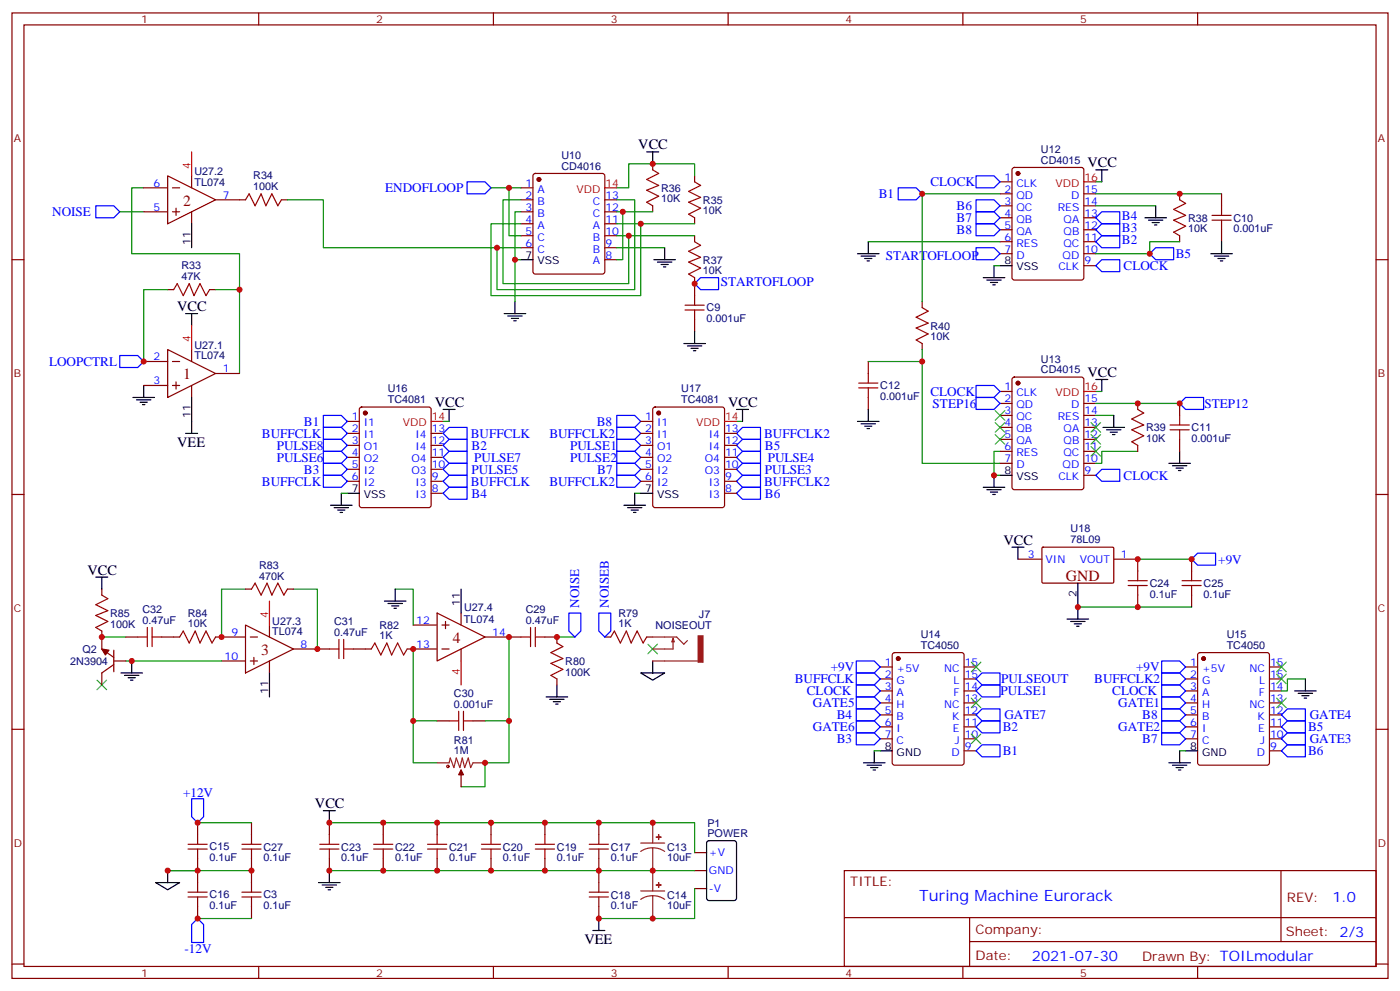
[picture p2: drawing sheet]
<svg xmlns="http://www.w3.org/2000/svg" width="412mm" height="292mm" viewBox="0 0 412 292" stroke-linecap="round" stroke-linejoin="round" font-family="sans-serif">
<g fill="none" stroke="#870000" stroke-width=".35">
<path d="M3.5 3.8h405.4v284.3h-405.4zM7.1 7.3h398.2v277.3h-398.2zM76.2 3.8v3.5M145.3 3.8v3.5M214.5 3.8v3.5M283.6 3.8v3.5M352.8 3.8v3.5M70.6 58.8h1.7M82.9 58.8h1.8M153.5 55.3h3.5M153.5 58.8h3.5M157.2 51.3l.5-.2h19.7l.5 .2 .3 .5v28.2l-.3 .5-.5 .2h-19.7l-.5-.2-.2-.5v-28.2z"/>
<path d="M178.2 58.8h3.5M192.3 48.3v1.7M204.6 51.8v1.8M294.6 53.6h3.5M294.6 57.1h3.5M298.3 49.5l.5-.2h19.8l.6 .4 .1 32.1-.5 .6-20 .1-.6-.5-.1-32zM319.3 57.1h3.5M347.5 57.1v1.7M359.8 57.1v3.5M3.5 76.5h3.6M153.5 62.4h3.5M153.5 65.9h3.5"/>
<path d="M153.5 69.4h3.5M153.5 73h3.5M178.2 76.5h3.5M178.2 62.4h3.5M178.2 65.9h3.5M178.2 69.4h3.5M178.2 73h3.5M192.3 60.6v1.8M204.6 64.1v1.8M204.6 69.4v1.8M294.6 60.6h3.5M294.6 64.1h3.5"/>
<path d="M294.6 67.7h3.5M294.6 71.2h3.5M294.6 74.7h3.5M319.3 60.6h3.5M319.3 64.1h3.5M319.3 67.7h3.5M319.3 71.2h3.5M319.3 74.7h3.5M319.3 78.2h3.5M347.5 69.4v1.8M359.8 67.7v3.5M405.3 76.5h3.6"/>
<path d="M49.4 85.3h1.8M61.7 85.3h1.8M204.6 81.8v5.3M204.6 94.1v3.5M271.6 88.8v1.8M255.8 106.5v3.5M255.8 117.1v3.5M271.6 101.2v1.7M294.6 115.3h3.5M294.6 118.8h3.5M298.3 111.3l.5-.2h19.8l.6 .4 .1 32-.5 .7h-20l-.6-.4-.1-32zM319.3 118.8h3.5"/>
<path d="M335.1 118.8v1.8M347.5 118.8v3.5M102.3 124.1h3.5M102.3 127.6h3.5M102.3 131.2h3.5M102.3 134.7h3.5M102.3 138.2h3.5M106.1 120.1l.4-.2h19.8l.5 .2 .2 .5v28.2l-.2 .5-.5 .2h-19.8l-.5-.2-.2-.5v-28.2zM127 127.6h3.5M127 131.2h3.5M127 134.7h3.5M127 138.2h3.5"/>
<path d="M188.7 124.1h3.6M188.7 127.6h3.6M188.7 131.2h3.6M188.7 134.7h3.6M188.7 138.2h3.6M192.5 120.1l.5-.2h19.7l.5 .2 .2 .5v28.2l-.2 .5-.5 .2h-19.7l-.5-.2-.2-.5v-28.2zM213.4 127.6h3.6M213.4 131.2h3.6M213.4 134.7h3.6M213.4 138.2h3.6M294.6 122.3h3.5M294.6 125.9h3.5"/>
<path d="M294.6 129.4h3.5M294.6 132.9h3.5M294.6 136.5h3.5M319.3 122.3h3.5M319.3 125.9h3.5M319.3 129.4h3.5M319.3 132.9h3.5M319.3 136.5h3.5M319.3 140h3.5M335.1 131.2v1.7M347.5 129.4v3.5M3.5 145.6h3.6"/>
<path d="M102.3 141.7h3.5M127 141.7h3.5M127 145.3h3.5M188.7 141.7h3.6M213.4 141.7h3.6M213.4 145.3h3.6M405.3 145.6h3.6M259.3 196.4h3.5M259.3 200h3.5M263.1 192.4l.4-.2h19.8l.6 .4 .1 32-.5 .7-20 .1-.6-.5-.1-32zM284 196.4h3.5M284 200h3.5"/>
<path d="M349.2 196.4h3.6M349.2 200h3.6M353 192.4l.5-.2h19.7l.7 .4v32l-.4 .7-20 .1-.7-.5v-32zM373.9 196.4h3.6M373.9 200h3.6M3.5 214.8h3.6M259.3 203.5h3.5M259.3 207h3.5M259.3 210.5h3.5M259.3 214.1h3.5M259.3 217.6h3.5M284 203.5h3.5"/>
<path d="M284 207h3.5M284 210.5h3.5M284 214.1h3.5M284 217.6h3.5M349.2 203.5h3.6M349.2 207h3.6M349.2 210.5h3.6M349.2 214.1h3.6M349.2 217.6h3.6M373.9 203.5h3.6M373.9 207h3.6M373.9 210.5h3.6"/>
<path d="M373.9 214.1h3.6M373.9 217.6h3.6M405.3 214.8h3.6M284 221.1h3.5M373.9 221.1h3.6M248.7 256.4h156.6v28.2h-156.6zM377.3 256.4v20.9M248.7 270.2h156.5M285.6 277.3h119.6M285.6 270.2v14.2M3.5 283.9h3.6M76.2 284.6v3.5"/>
<path d="M145.3 284.6v3.5M214.5 284.6v3.5M283.6 284.6v3.5M352.8 284.6v3.5M405.3 283.9h3.6"/>
</g>
<g fill="#870000" stroke="#870000" stroke-width=".35">
<circle cx="158.7" cy="52.8" r=".53"/>
<circle cx="299.9" cy="51.1" r=".53"/>
<circle cx="299.9" cy="112.8" r=".53"/>
<circle cx="264.6" cy="194" r=".53"/>
<circle cx="354.5" cy="194" r=".53"/>
<circle cx="107.6" cy="121.6" r=".53"/>
<circle cx="194" cy="121.6" r=".53"/>
</g>
<g fill="none" stroke="#000" stroke-width=".35">
<path d="M190.5 44.7h3.5M192.3 44.7v3.6M322.8 50h3.5M324.6 50v3.6M153.5 76.5h3.5M192.6 76.5h6.4M193.7 77.2h4.2M194.7 77.9h2.1M195.4 78.6h.7M195.8 73v3.5M252.6 74.7h6.3M253.6 75.4h4.3"/>
<path d="M254.7 76.1h2.1M255.4 76.8h.7M255.8 71.2v3.5M292.8 78.2v3.6M294.6 78.2h3.5M337.3 64.1h6.3M338.3 64.8h4.2M339.4 65.5h2.1M340.1 66.3h.7M340.4 60.6v3.5M356.7 74.7h6.3M357.7 75.4h4.2"/>
<path d="M358.8 76.1h2.1M359.5 76.8h.7M359.8 71.2v3.5M54.7 92.4h3.5M56.4 92.4v3.5M148.5 92.4h6.4M149.6 93.1h4.2M150.6 93.8h2.2M151.3 94.5h.7M151.7 88.8v3.6M204.6 97.6v3.6M289.6 81.8h6.4"/>
<path d="M290.7 82.5h4.2M291.7 83.2h2.2M292.5 83.9h.7M39.2 117.1h6.3M40.2 117.8h4.2M41.3 118.5h2.1M42 119.2h.7M42.3 113.5v3.6M201.4 101.2h6.4M202.5 101.9h4.2M203.6 102.6h2.1M204.3 103.3h.7"/>
<path d="M322.8 111.8h3.5M324.6 111.8v3.5M54.7 127.6h3.5M56.4 124.1v3.5M130.5 120.6h3.6M132.3 120.6v3.5M217 120.6h3.5M218.7 120.6v3.5M252.6 124.1h6.3M253.6 124.8h4.3M254.7 125.5h2.1M255.4 126.2h.7"/>
<path d="M255.8 120.6v3.5M292.8 140v3.5M294.6 140h3.5M324.9 125.9h6.4M326 126.6h4.2M327 127.3h2.1M327.7 128h.7M328.1 122.3v3.6M344.3 136.5h6.4M345.4 137.2h4.2M346.4 137.9h2.1M347.1 138.6h.7"/>
<path d="M347.5 132.9v3.6M97.4 148.8h6.3M98.4 149.5h4.3M99.5 150.2h2.1M100.2 150.9h.7M100.5 145.3v3.5M102.3 145.3h3.5M183.8 148.8h6.3M184.9 149.5h4.2M185.9 150.2h2.1M186.6 150.9h.7M187 145.3v3.5"/>
<path d="M188.7 145.3h3.6M289.6 143.5h6.4M290.7 144.2h4.2M291.7 144.9h2.2M292.5 145.6h.7M384.5 200v3.5M381.4 203.5h6.3M382.4 204.2h4.2M383.5 204.9h2.1M384.2 205.6h.7M254.4 224.6h6.3M255.4 225.4h4.2"/>
<path d="M256.5 226.1h2.1M257.2 226.8h.7M257.5 221.1v3.5M259.3 221.1h3.5M344.3 224.6h6.4M345.4 225.4h4.2M346.4 226.1h2.1M347.1 226.8h.7M347.5 221.1v3.5M349.2 221.1h3.6"/>
</g>
<path d="M178.2 55.3h3.5M319.3 53.6h3.5M319.3 115.3h3.5M127 124.1h3.5M213.4 124.1h3.6" fill="none" stroke="#f00" stroke-width=".35"/>
<g fill="none" stroke="#00f" stroke-width=".35">
<path d="M137.6 53.6h5.3l1.7 1.7-1.7 1.8h-5.3zM264.6 55.3h5.3l1.7 1.8-1.7 1.7h-5.3zM287.5 58.8h5.3l1.8 1.8-1.8 1.8h-5.3zM287.5 51.8h5.3l1.8 1.8-1.8 1.7h-5.3zM28.2 60.6h5.3l1.8 1.8-1.8 1.7h-5.3zM287.5 73h5.3l1.8 1.7-1.8 1.8h-5.3zM287.5 62.4h5.3l1.8 1.7-1.8 1.8h-5.3zM287.5 65.9h5.3l1.8 1.8-1.8 1.7h-5.3zM322.8 78.2l1.8-1.7h5.2v3.5h-5.2zM322.8 71.2l1.8-1.8h5.2v3.6h-5.2zM322.8 67.7l1.8-1.8h5.2v3.5h-5.2zM322.8 64.1l1.8-1.7h5.2v3.5h-5.2z"/>
<path d="M338.7 74.7l1.7-1.7h5.3v3.5h-5.3zM204.6 83.5l1.8-1.7h5.3v3.5h-5.3zM35.3 104.7h5.3l1.7 1.8-1.7 1.7h-5.3zM287.5 113.5h5.3l1.8 1.8-1.8 1.8h-5.3zM287.5 117.1h5.3l1.8 1.7-1.8 1.8h-5.3zM95.2 136.5h5.3l1.8 1.7-1.8 1.8h-5.3zM95.2 140h5.3l1.8 1.7-1.8 1.8h-5.3zM95.2 132.9h5.3l1.8 1.8-1.8 1.8h-5.3zM130.5 131.2l1.8-1.8h5.3v3.5h-5.3zM130.5 127.6l1.8-1.7h5.3v3.5h-5.3zM130.5 138.2l1.8-1.7h5.3v3.5h-5.3zM130.5 134.7l1.8-1.8h5.3v3.6h-5.3z"/>
<path d="M181.7 129.4h5.3l1.7 1.8-1.7 1.7h-5.3zM181.7 132.9h5.3l1.7 1.8-1.7 1.8h-5.3zM181.7 140h5.3l1.7 1.7-1.7 1.8h-5.3zM181.7 125.9h5.3l1.7 1.7-1.7 1.8h-5.3zM181.7 136.5h5.3l1.7 1.7-1.7 1.8h-5.3zM181.7 122.3h5.3l1.7 1.8-1.7 1.8h-5.3zM217 134.7l1.7-1.8h5.3v3.6h-5.3zM217 138.2l1.7-1.7h5.3v3.5h-5.3zM217 127.6l1.7-1.7h5.3v3.5h-5.3zM217 131.2l1.7-1.8h5.3v3.5h-5.3zM322.8 140l1.8-1.8h5.2v3.5h-5.2zM130.5 145.3l1.8-1.8h5.3v3.5h-5.3z"/>
<path d="M130.5 141.7l1.8-1.7h5.3v3.5h-5.3zM217 141.7l1.7-1.7h5.3v3.5h-5.3zM217 145.3l1.7-1.8h5.3v3.5h-5.3zM252.2 198.2h5.3l1.8 1.8-1.8 1.7h-5.3zM252.2 194.7h5.3l1.8 1.7-1.8 1.8h-5.3zM287.5 200l1.8-1.8h5.3v3.5h-5.3zM342.2 194.7h5.3l1.7 1.7-1.7 1.8h-5.3zM342.2 198.2h5.3l1.7 1.8-1.7 1.7h-5.3zM252.2 215.8h5.3l1.8 1.8-1.8 1.8h-5.3zM252.2 208.8h5.3l1.8 1.7-1.8 1.8h-5.3zM252.2 205.2h5.3l1.8 1.8-1.8 1.8h-5.3zM252.2 201.7h5.3l1.8 1.8-1.8 1.7h-5.3z"/>
<path d="M287.5 214.1l1.8-1.8h5.3v3.5h-5.3zM287.5 203.5l1.8-1.8h5.3v3.5h-5.3zM342.2 201.7h5.3l1.7 1.8-1.7 1.7h-5.3zM342.2 212.3h5.3l1.7 1.8-1.7 1.7h-5.3zM342.2 205.2h5.3l1.7 1.8-1.7 1.8h-5.3zM342.2 208.8h5.3l1.7 1.7-1.7 1.8h-5.3zM342.2 215.8h5.3l1.7 1.8-1.7 1.8h-5.3zM377.5 217.6l1.7-1.8h5.3v3.6h-5.3zM377.5 210.5l1.7-1.7h5.3v3.5h-5.3zM377.5 214.1l1.7-1.8h5.3v3.5h-5.3zM287.5 221.1l1.8-1.7h5.3v3.5h-5.3zM377.5 221.1l1.7-1.7h5.3v3.5h-5.3z"/>
</g>
<g fill="none" stroke="#008700" stroke-width=".35">
<path d="M42.3 55.3h-3.5v19.4h31.8v10.6M84.7 58.8h10.5v14.2h51.2M144.6 55.3h8.9M149.9 55.3v14.1h3.6M153.5 58.8h-5.3v24.7h37v-14.1h-3.5M181.7 58.8h5.3v26.5h-40.6v-12.3h7.1M204.6 51.8v-3.5h-19.4v7h-3.5M294.6 57.1h-23v31.7M322.8 57.1h37M322.8 53.6h1.8M35.3 62.4h7M153.5 65.9h-8.9v21.2h44.1v-21.2h-7"/>
<path d="M153.5 76.5h-1.8v12.3M153.5 62.4h-1.8v14.1M181.7 62.4h1.7v14.1h-1.7M181.7 73h14.1M183.4 62.4h8.9M185.2 69.4h19.4M188.7 65.9h15.9M255.8 71.2h38.8M292.8 78.2h1.8M322.8 60.6h17.6M347.5 71.2h-8.8v3.5h-15.9M49.4 85.3h-7.1v21.2"/>
<path d="M63.5 85.3h7.1v24.7M255.8 106.5h15.8M271.6 102.9v33.6h23M322.8 118.8h24.7M322.8 115.3h1.8M130.5 124.1h1.8M217 124.1h1.7M294.6 132.9h-1.8v7.1h1.8M322.8 122.3h5.3M335.1 132.9h-10.5v3.6h-1.8M100.5 145.3h1.8M187 145.3h1.7"/>
<path d="M384.5 200h-5.3v3.5h-1.7M257.5 221.1h1.8M347.5 221.1h1.7"/>
</g>
<g fill="none" stroke="#a10000" stroke-width=".35">
<path d="M72.3 58.8l1.1-1.7 1.7 3.5 1.8-3.5 1.4 3.5 1.8-3.5 1.7 3.5 1.1-1.8M192.3 50l1.7 1.1-3.5 1.7 3.5 1.8-3.5 1.4 3.5 1.8-3.5 1.7 1.8 1.1M204.6 53.6l1.8 1-3.6 1.8 3.6 1.7-3.6 1.4 3.6 1.8-3.6 1.8 1.8 1M347.5 58.8l1.7 1.1-3.5 1.8 3.5 1.7-3.5 1.4 3.5 1.8-3.5 1.8 1.8 1M204.6 71.2l1.8 1-3.6 1.8 3.6 1.8-3.6 1.4 3.6 1.8-3.6 1.7 1.8 1.1M357 64.8h5.7M357 63.4h5.7M359.8 60.6v2.8M359.8 64.8v2.9M51.2 85.3l1-1.8 1.8 3.6 1.7-3.6 1.4 3.6 1.8-3.6 1.8 3.6 1-1.8M201.8 91.3h5.6M201.8 89.9h5.6"/>
<path d="M204.6 87.1v2.8M204.6 91.3v2.8M271.6 90.6l1.8 1.1-3.5 1.7 3.5 1.8-3.5 1.4 3.5 1.8-3.5 1.7 1.7 1.1M252.9 114.2h5.7M252.9 112.8h5.7M255.8 110v2.8M255.8 114.2v2.9M335.1 120.6l1.8 1-3.5 1.8 3.5 1.8-3.5 1.4 3.5 1.7-3.5 1.8 1.7 1.1M344.7 126.6h5.6M344.7 125.2h5.6M347.5 122.3v2.9M347.5 126.6v2.8"/>
</g>
<g fill="none" stroke="#3c3" stroke-width=".35">
<path d="M293.2 120.9l2.8 2.9M293.2 124.5l2.8 2.8M293.2 128l2.8 2.8M296 120.9l-2.8 2.9M296 124.5l-2.8 2.8M296 128l-2.8 2.8M321.4 124.5l2.8 2.8M321.4 128l2.8 2.8M321.4 131.5l2.8 2.8M324.2 124.5l-2.8 2.8M324.2 128l-2.8 2.8M324.2 131.5l-2.8 2.8"/>
<path d="M286.1 195l2.8 2.8M288.9 195l-2.8 2.8M376.1 195l2.8 2.8M376.1 198.5l2.8 2.9M378.9 195l-2.8 2.8M378.9 198.5l-2.8 2.9M286.1 205.6l2.8 2.8M288.9 205.6l-2.8 2.8M376.1 205.6l2.8 2.8M378.9 205.6l-2.8 2.8"/>
</g>
<path d="M307 161.3l.3-.2 20.6 .1 .2 .3-.1 10.1-.3 .1h-20.6l-.2-.3z" fill="#fff" stroke="#870000" stroke-width=".35"/>
<g fill="none" stroke="#870000" stroke-width=".35">
<path d="M42.3 55.3h7.1M49.4 51.8l14.1 7-14.1 7.1zM50.8 55.3h2.1M56.4 51.8v3.5M63.5 58.8h7.1M42.3 62.4h7.1M50.8 62.4h2.1M51.9 61.3v2.1M56.4 62.4v3.5M42.3 106.5h7.1M42.3 113.5h7.1M49.4 102.9l14.1 7.1-14.1 7.1z"/>
<path d="M50.8 106.5h2.1M50.8 113.5h2.1M51.9 112.5v2.1M56.4 102.9v3.6M56.4 113.5v3.6M63.5 110h7.1M30 173.5v1.8M72.3 173.5h1.8M84.7 173.5h1.7M299.9 164.7h7M328.1 164.7h7v3.5M335.1 175.3v3.5"/>
<path d="M351 164.7v3.5M351 175.3v3.5M30 185.8v5.3l3.5 2.5M33.5 194.7h3.5M33.5 191.5v6.3M33.5 195.7l-3.5 2.5v3.5M37 187.6h3.6M47.6 187.6h5.3M63.5 187.6h8.8M65.3 194.7h7M72.3 184.1l14.1 7-14.1 7.1zM73.7 187.6h2.1"/>
<path d="M73.7 194.7h2.1M74.8 193.6v2.1M79.4 184.1v3.5M79.4 194.7v3.5M86.4 191.1h10.6M104.1 191.1h5.3M119.9 191.1h8.9M121.7 184.1h7.1M128.8 180.6l14.1 7-14.1 7.1zM130.2 191.1h2.1M130.2 184.1h2.1M131.2 183v2.1"/>
<path d="M135.8 180.6v3.5M135.8 191.1v3.6M142.9 187.6h10.6M160.5 187.6h3.5v1.8M164 200v1.7M178.2 187.6h1.7M190.5 187.6h1.8M128.8 212.3h3.5M139.3 212.3h3.6M135.8 228.2v3.5M58.2 242.3v3.5M58.2 252.9v7"/>
<path d="M74.1 242.3v3.5M74.1 252.9v7M97 242.3v3.5M97 252.9v3.5M112.9 242.3v3.5M112.9 252.9v3.5M128.8 242.3v3.5M128.8 252.9v3.5M144.6 242.3v3.5M144.6 252.9v3.5M160.5 242.3v3.5M160.5 252.9v3.5"/>
<path d="M176.4 242.3v3.5M176.4 252.9v7M204.6 251.1h3.5M204.6 256.4h3.5M58.2 267v3.5M74.1 267v3.5M176.4 267v3.5M204.6 261.7h3.5"/>
</g>
<g fill="none" stroke="#000" stroke-width=".35">
<path d="M56.4 65.9v7.1M56.4 117.1v7M28.2 170h3.5M30 170v3.5M113.2 177h6.4M114.3 177.7h4.2M115.4 178.4h2.1M116.1 179.1h.7M116.4 173.5v3.5M135.8 173.5v7.1M298.1 161.1h3.5M299.9 161.1v3.6"/>
<path d="M317.5 171.7v10.6M35.6 198.2h6.4M36.7 198.9h4.2M37.7 199.6h2.2M38.8 194.7v3.5M79.4 198.2v7M188.7 198.2h7.1l-3.5 2.1zM192.3 194.7v3.5M314.3 182.3h6.4M315.4 183h4.2M316.4 183.7h2.2M317.1 184.4h.8"/>
<path d="M38.5 200.3h.7M160.9 205.2h6.3M161.9 206h4.3M163 206.7h2.1M163.7 207.4h.7M164 201.7v3.5M95.2 238.8h3.6M97 238.8v3.5M45.9 259.9h7l-3.5 2.1zM49.4 256.4v3.5M93.8 259.9h6.4M97 256.4v3.5"/>
<path d="M208.4 247.8l.4-.2h7.5l.6 .4 .1 16.5-.5 .7h-7.7l-.6-.4-.1-16.5zM94.9 260.6h4.2M96 261.3h2.1M96.7 262h.7M174.6 274h3.6M176.4 270.5v3.5"/>
</g>
<path d="M349.2 117.1h5.3v3.5h-5.3l-1.7-1.8zM95.2 129.4h5.3l1.8 1.8-1.8 1.7h-5.3zM95.2 125.9h5.3l1.8 1.7-1.8 1.8h-5.3zM95.2 122.3h5.3l1.8 1.8-1.8 1.8h-5.3zM351 164.7l1.8-1.8h5.3v3.5h-5.3zM167.6 180.6h3.5v5.2l-1.8 1.8-1.7-1.8zM176.4 180.6h3.5v5.2l-1.7 1.8-1.8-1.8zM252.2 212.3h5.3l1.8 1.8-1.8 1.7h-5.3zM287.5 210.5l1.8-1.7h5.3v3.5h-5.3zM56.4 235.2h3.6v5.3l-1.8 1.8-1.8-1.8zM58.2 270.5l1.8 1.8v5.3h-3.6v-5.3z" fill="none" stroke="#00f" stroke-width=".35"/>
<g fill="none" stroke="#8c2424" stroke-width=".35">
<path d="M192.3 187.6h7l2.1 2.1 1.1-1M192.3 194.7h13.4M198.3 188v3.1h-6M198.3 188l.3 1h-.7zM128.8 224.6h3.5l.3-1.4 1.1 2.9 .7-2.9 1.1 2.9 .7-2.9 .7 2.9 1-2.9 .7 2.9 .7-1.5h3.6M135.8 226.8v1.4M188.7 248.3h7.1M192.3 249.7l-1.9 .2-1.7 .9M192.3 249.7l1.8 .2 1.7 .9M192.3 242.3v6M192.3 249.7v12.7M188.7 262.4h7.1"/>
<path d="M192.3 263.8l-1.9 .2-1.7 .9M192.3 263.8l1.8 .2 1.7 .9M192.3 263.8v6.7"/>
</g>
<g fill="#8c2424" stroke="#8c2424" stroke-width=".35">
<path d="M193.3 246.5l1.4 .1z"/>
<path d="M194 245.8v1.4z"/>
<path d="M193.3 260.6l1.4 .1z"/>
<path d="M194 259.9v1.4z"/>
<path d="M205.7 187.3h1.4v7.7h-1.4z"/>
</g>
<g fill="none" stroke="#a10000" stroke-width=".35">
<path d="M30 175.3l1.7 1-3.5 1.8 3.5 1.7-3.5 1.5 3.5 1.7-3.5 1.8 1.8 1M74.1 173.5l1-1.8 1.8 3.6 1.8-3.6 1.4 3.6 1.7-3.6 1.8 3.6 1.1-1.8M332.3 172.4h5.7M332.3 171h5.7M335.1 168.2v2.8M335.1 172.4v2.9M348.2 172.4h5.6M348.2 171h5.6M351 168.2v2.8M351 172.4v2.9M40.6 187.6h2.8M43.4 184.8v5.6"/>
<path d="M44.8 187.6h2.8M44.8 184.8v5.6M52.9 187.6l1.1-1.8 1.7 3.6 1.8-3.6 1.4 3.6 1.8-3.6 1.7 3.6 1.1-1.8M97 191.1h2.8M99.8 188.3v5.7M101.2 191.1h2.9M101.2 188.3v5.7M109.4 191.1l1-1.7 1.8 3.5 1.7-3.5 1.5 3.5 1.7-3.5 1.8 3.5 1-1.8M153.5 187.6h2.8M156.3 184.8v5.6M157.7 187.6h2.8M157.7 184.8v5.6"/>
<path d="M164 189.4l1.8 1-3.5 1.8 3.5 1.8-3.5 1.4 3.5 1.7-3.5 1.8 1.7 1.1M179.9 187.6l1.1-1.8 1.7 3.6 1.8-3.6 1.4 3.6 1.8-3.6 1.7 3.6 1.1-1.8M132.3 212.3h2.8M135.1 209.5v5.6M136.5 212.3h2.8M136.5 209.5v5.6M55.4 250h5.6M55.4 248.6h5.6M58.2 245.8v2.8M58.2 250v2.9M58.2 259.9v2.8M71.3 250h5.6"/>
<path d="M71.3 248.6h5.6M74.1 245.8v2.8M74.1 250v2.9M74.1 259.9v2.8M94.2 250h5.6M94.2 248.6h5.6M97 245.8v2.8M97 250v2.9M110.1 250h5.6M110.1 248.6h5.6M112.9 245.8v2.8M112.9 250v2.9"/>
<path d="M125.9 250h5.7M125.9 248.6h5.7M128.8 245.8v2.8M128.8 250v2.9M141.8 250h5.7M141.8 248.6h5.7M144.6 245.8v2.8M144.6 250v2.9M157.7 250h5.6M157.7 248.6h5.6M160.5 245.8v2.8M160.5 250v2.9"/>
<path d="M173.6 250h5.6M173.6 248.6h5.6M176.4 245.8v2.8M176.4 250v2.9M176.4 259.9v2.8M55.4 264.2h5.6M55.4 262.7h5.6M58.2 264.2v2.8M71.3 264.2h5.6M71.3 262.7h5.6M74.1 264.2v2.8M173.6 264.2h5.6"/>
<path d="M173.6 262.7h5.6M176.4 264.2v2.8"/>
<circle cx="131.9" cy="225.7" r=".35"/>
</g>
<g fill="none" stroke="#008700" stroke-width=".35">
<path d="M72.3 173.5h-7v14.1M86.4 173.5h7.1v17.6M116.4 173.5h5.3v10.6M317.5 178.8h33.5M335.1 164.7h15.9M30 187.6h7M37 194.7h28.3M121.7 191.1v33.5h7.1M149.9 187.6v37h-7v7.1h-7.1M164 187.6h5.3M121.7 212.3h7.1M142.9 212.3h7"/>
<path d="M49.4 256.4h24.7M58.2 242.3h15.9M97 242.3h107.6v8.8M97 256.4h107.6M58.2 270.5h15.9M204.6 261.7v8.8h-28.2"/>
</g>
<path d="M56.4 44.7v7.1M56.4 95.9v7M79.4 177v7.1M135.8 194.7v7" fill="none" stroke="#f00" stroke-width=".35"/>
<path d="M190.9 189.7l2.8 2.8M193.7 189.7l-2.8 2.8M28.6 200.3l2.8 2.8M31.4 200.3l-2.8 2.8M286.1 216.2l2.8 2.8M288.9 216.2l-2.8 2.8" fill="none" stroke="#3c3" stroke-width=".35"/>
<g fill="#870000" stroke="#870000" stroke-width=".35">
<path d="M135.8 226.8l.7 1.4h-1.4z"/>
<path d="M30 191.1l2.1 .4-1.1 1.4z"/>
</g>
<g fill="#c00">
<circle cx="149.9" cy="55.3" r=".88"/>
<circle cx="70.6" cy="85.3" r=".88"/>
<circle cx="146.4" cy="73" r=".88"/>
<circle cx="188.7" cy="65.9" r=".88"/>
<circle cx="183.4" cy="62.4" r=".88"/>
<circle cx="192.3" cy="48.3" r=".88"/>
<circle cx="185.2" cy="69.4" r=".88"/>
<circle cx="338.7" cy="74.7" r=".88"/>
<circle cx="347.5" cy="57.1" r=".88"/>
<circle cx="271.6" cy="57.1" r=".88"/>
<circle cx="271.6" cy="106.5" r=".88"/>
<circle cx="335.1" cy="118.8" r=".88"/>
<circle cx="292.8" cy="140" r=".88"/>
<circle cx="151.7" cy="76.5" r=".88"/>
<circle cx="335.1" cy="164.7" r=".88"/>
<circle cx="351" cy="164.7" r=".88"/>
<circle cx="317.5" cy="178.8" r=".88"/>
<circle cx="335.1" cy="178.8" r=".88"/>
<circle cx="192.3" cy="242.3" r=".88"/>
<circle cx="192.3" cy="270.5" r=".88"/>
<circle cx="204.6" cy="83.5" r=".88"/>
<circle cx="347.5" cy="118.8" r=".88"/>
<circle cx="42.3" cy="106.5" r=".88"/>
<circle cx="164" cy="187.6" r=".88"/>
<circle cx="121.7" cy="212.3" r=".88"/>
<circle cx="149.9" cy="212.3" r=".88"/>
<circle cx="142.9" cy="224.6" r=".88"/>
<circle cx="38.8" cy="194.7" r=".88"/>
<circle cx="30" cy="187.6" r=".88"/>
<circle cx="93.5" cy="191.1" r=".88"/>
<circle cx="65.3" cy="187.6" r=".88"/>
<circle cx="149.9" cy="187.6" r=".88"/>
<circle cx="121.7" cy="191.1" r=".88"/>
<circle cx="192.3" cy="256.4" r=".88"/>
<circle cx="176.4" cy="256.4" r=".88"/>
<circle cx="176.4" cy="270.5" r=".88"/>
<circle cx="176.4" cy="242.3" r=".88"/>
<circle cx="160.5" cy="256.4" r=".88"/>
<circle cx="160.5" cy="242.3" r=".88"/>
<circle cx="144.6" cy="256.4" r=".88"/>
<circle cx="144.6" cy="242.3" r=".88"/>
<circle cx="128.8" cy="256.4" r=".88"/>
<circle cx="128.8" cy="242.3" r=".88"/>
<circle cx="112.9" cy="256.4" r=".88"/>
<circle cx="112.9" cy="242.3" r=".88"/>
<circle cx="97" cy="256.4" r=".88"/>
<circle cx="97" cy="242.3" r=".88"/>
<circle cx="58.2" cy="256.4" r=".88"/>
<circle cx="58.2" cy="242.3" r=".88"/>
<circle cx="49.4" cy="256.4" r=".88"/>
<circle cx="74.1" cy="256.4" r=".88"/>
<circle cx="58.2" cy="270.5" r=".88"/>
</g>
<g font-size="4.6" fill="#800">
<text x="54" y="60.6">2</text>
<text x="54" y="111.8">1</text>
<text x="314" y="171">GND</text>
<text x="133.3" y="189.4">4</text>
<text x="76.9" y="192.9">3</text>
</g>
<text font-size="4.6" fill="#00f" x="270.8" y="265.4">Turing Machine Eurorack</text>
<g font-size="4.2">
<text x="188" y="44">VCC</text>
<text x="320.3" y="49.3">VCC</text>
<text x="52.2" y="91.7">VCC</text>
<text x="320.3" y="111.1">VCC</text>
<text x="128.1" y="119.9">VCC</text>
<text x="214.5" y="119.9">VCC</text>
<text x="52.2" y="131.5">VEE</text>
<text x="295.6" y="160.4">VCC</text>
<text x="25.8" y="169.3">VCC</text>
<text x="92.8" y="238.1">VCC</text>
<text x="172.2" y="277.9">VEE</text>
</g>
<g font-size="4.2" fill="#00f">
<text x="392.5" y="265.7">1.0</text>
<text x="304" y="283">2021-07-30</text>
</g>
<g font-size="3.9" fill="#00f">
<text x="113.4" y="56.6">ENDOFLOOP</text>
<text x="258.9" y="58.3">B1</text>
<text x="274" y="54.8">CLOCK</text>
<text x="15.4" y="63.7">NOISE</text>
<text x="281.8" y="61.9">B6</text>
<text x="281.8" y="65.4">B7</text>
<text x="330.5" y="64.9">B4</text>
<text x="281.8" y="68.9">B8</text>
<text x="330.5" y="72">B2</text>
<text x="330.5" y="68.4">B3</text>
<text x="260.9" y="76.5">STARTOFLOOP</text>
<text x="346.4" y="76">B5</text>
<text x="331" y="79.5">CLOCK</text>
<text x="212.3" y="84.3">STARTOFLOOP</text>
<text x="14.4" y="107.8">LOOPCTRL</text>
<text x="274" y="116.5">CLOCK</text>
<text x="89.5" y="125.4">B1</text>
<text x="175.8" y="125.4">B8</text>
<text x="274.7" y="120.1">STEP16</text>
<text x="354.8" y="120.1">STEP12</text>
<text x="77.2" y="128.9">BUFFCLK</text>
<text x="138.7" y="128.9">BUFFCLK</text>
<text x="161.8" y="128.9">BUFFCLK2</text>
<text x="225.1" y="128.9">BUFFCLK2</text>
<text x="81.5" y="136">PULSE6</text>
<text x="81.5" y="132.5">PULSE8</text>
<text x="138.9" y="132.5">B2</text>
<text x="139.7" y="136">PULSE7</text>
<text x="167.9" y="132.5">PULSE1</text>
<text x="167.9" y="136">PULSE2</text>
<text x="225.3" y="132.5">B5</text>
<text x="226.1" y="136">PULSE4</text>
<text x="77.2" y="143">BUFFCLK</text>
<text x="89.5" y="139.5">B3</text>
<text x="138.7" y="143">BUFFCLK</text>
<text x="138.9" y="139.5">PULSE5</text>
<text x="161.8" y="143">BUFFCLK2</text>
<text x="176" y="139.5">B7</text>
<text x="225.1" y="143">BUFFCLK2</text>
<text x="225.3" y="139.5">PULSE3</text>
<text x="331" y="141.2">CLOCK</text>
<text x="138.9" y="146.6">B4</text>
<text x="225.3" y="146.6">B6</text>
<text x="358.9" y="166">+9V</text>
<text x="170.6" y="179" transform="rotate(-90 170.6 179)">NOISE</text>
<text x="179.4" y="179" transform="rotate(-90 179.4 179)">NOISEB</text>
<text x="244.7" y="197.7">+9V</text>
<text x="334.7" y="197.7">+9V</text>
<text x="234.1" y="201.2">BUFFCLK</text>
<text x="294.9" y="201.2">PULSEOUT</text>
<text x="322.3" y="201.2">BUFFCLK2</text>
<text x="237.7" y="204.7">CLOCK</text>
<text x="239.5" y="208.3">GATE5</text>
<text x="294.7" y="204.7">PULSE1</text>
<text x="327.6" y="204.7">CLOCK</text>
<text x="329.4" y="208.3">GATE1</text>
<text x="239.5" y="215.3">GATE6</text>
<text x="246.5" y="211.8">B4</text>
<text x="295.4" y="215.3">B2</text>
<text x="295.9" y="211.9">GATE7</text>
<text x="329.4" y="215.3">GATE2</text>
<text x="336.5" y="211.8">B8</text>
<text x="385.3" y="215.3">B5</text>
<text x="385.8" y="211.8">GATE4</text>
<text x="246.5" y="218.9">B3</text>
<text x="336.5" y="218.9">B7</text>
<text x="385.8" y="218.9">GATE3</text>
<text x="295.4" y="222.4">B1</text>
<text x="385.3" y="222.4">B6</text>
<text x="53.9" y="234.7">+12V</text>
<text x="54.3" y="280.6">-12V</text>
</g>
<g font-size="3.9" fill="#800">
<text x="250.5" y="261">TITLE:</text>
<text x="379.1" y="265.7">REV:</text>
<text x="287.4" y="275.2">Company:</text>
<text x="378.7" y="275.8">Sheet: 2/3</text>
<text x="287.4" y="282.9">Date:</text>
<text x="336.4" y="282.9">Drawn By: TOILmodular</text>
</g>
<g font-size="3.2" fill="#800">
<text x="41.6" y="6.8">1</text>
<text x="110.8" y="6.8">2</text>
<text x="179.9" y="6.8">3</text>
<text x="249.1" y="6.8">4</text>
<text x="318.2" y="6.8">5</text>
<text x="4.1" y="41.9">A</text>
<text x="405.9" y="41.9">A</text>
<text x="4.1" y="111.1">B</text>
<text x="405.9" y="111.1">B</text>
<text x="4.1" y="180.2">C</text>
<text x="405.9" y="180.2">C</text>
<text x="4.1" y="249.3">D</text>
<text x="405.9" y="249.3">D</text>
<text x="41.6" y="287.6">1</text>
<text x="110.8" y="287.6">2</text>
<text x="179.9" y="287.6">3</text>
<text x="249.1" y="287.6">4</text>
<text x="318.2" y="287.6">5</text>
</g>
<g font-size="3.2" fill="#000080">
<text x="165.4" y="46.7">U10</text>
<text x="306.6" y="45.1">U12</text>
<text x="57.3" y="51.6">U27.2</text>
<text x="74.6" y="52.9">R34</text>
<text x="165.4" y="50">CD4016</text>
<text x="306.6" y="48.3">CD4015</text>
<text x="57.3" y="54.7">TL074</text>
<text x="74.6" y="56">100K</text>
<text x="194.7" y="59.6">10K</text>
<text x="194.7" y="56.4">R36</text>
<text x="207.1" y="60">R35</text>
<text x="207.1" y="63.1">10K</text>
<text x="350" y="65.3">R38</text>
<text x="363.4" y="65.3">C10</text>
<text x="350" y="68.4">10K</text>
<text x="363.4" y="68.4">0.001uF</text>
<text x="207.1" y="77.6">R37</text>
<text x="53.4" y="82.5">47K</text>
<text x="53.4" y="79.3">R33</text>
<text x="207.1" y="80.8">10K</text>
<text x="208.1" y="94.9">0.001uF</text>
<text x="208.1" y="91.7">C9</text>
<text x="274.1" y="100.2">10K</text>
<text x="274.1" y="97.1">R40</text>
<text x="57.3" y="105.8">TL074</text>
<text x="57.3" y="102.8">U27.1</text>
<text x="306.6" y="106.8">U13</text>
<text x="306.6" y="110">CD4015</text>
<text x="114.2" y="118.8">TC4081</text>
<text x="114.2" y="115.5">U16</text>
<text x="200.7" y="118.8">TC4081</text>
<text x="200.7" y="115.5">U17</text>
<text x="259.3" y="117.8">0.001uF</text>
<text x="259.3" y="114.6">C12</text>
<text x="337.6" y="130.2">10K</text>
<text x="337.6" y="127">R39</text>
<text x="351" y="130.2">0.001uF</text>
<text x="351" y="127">C11</text>
<text x="315.4" y="160">78L09</text>
<text x="315.4" y="156.8">U18</text>
<text x="76.4" y="167.5">R83</text>
<text x="76.4" y="170.7">470K</text>
<text x="338.7" y="172.9">C24</text>
<text x="354.5" y="172.9">C25</text>
<text x="136.7" y="179.9">U27.4</text>
<text x="338.7" y="176.1">0.1uF</text>
<text x="354.5" y="176.1">0.1uF</text>
<text x="32.5" y="184.8">100K</text>
<text x="32.5" y="181.7">R85</text>
<text x="42" y="183.7">0.47uF</text>
<text x="42" y="180.6">C32</text>
<text x="55.3" y="184.8">10K</text>
<text x="55.3" y="181.6">R84</text>
<text x="80.2" y="183.9">U27.3</text>
<text x="98.4" y="184.1">C31</text>
<text x="111.8" y="185.1">R82</text>
<text x="136.7" y="183.4">TL074</text>
<text x="154.9" y="183.7">0.47uF</text>
<text x="154.9" y="180.6">C29</text>
<text x="182.2" y="184.8">1K</text>
<text x="182.2" y="181.6">R79</text>
<text x="193.1" y="185.2">NOISEOUT</text>
<text x="205.9" y="181.9">J7</text>
<text x="80.2" y="187">TL074</text>
<text x="98.4" y="187.3">0.47uF</text>
<text x="111.8" y="188.3">1K</text>
<text x="271.2" y="191.1">TC4050</text>
<text x="271.2" y="187.8">U14</text>
<text x="361.4" y="191.1">TC4050</text>
<text x="361.4" y="188">U15</text>
<text x="20.7" y="195.8">2N3904</text>
<text x="24.3" y="192.3">Q2</text>
<text x="166.5" y="195.8">R80</text>
<text x="166.5" y="199">100K</text>
<text x="133.7" y="208.4">0.001uF</text>
<text x="133.7" y="205.2">C30</text>
<text x="133.7" y="219">R81</text>
<text x="133.7" y="222.2">1M</text>
<text x="208.4" y="243.4">P1</text>
<text x="61.7" y="250.5">C15</text>
<text x="77.6" y="250.5">C27</text>
<text x="100.5" y="250.5">C23</text>
<text x="116.4" y="250.5">C22</text>
<text x="132.3" y="250.5">C21</text>
<text x="148.2" y="250.5">C20</text>
<text x="164" y="250.5">C19</text>
<text x="179.9" y="250.5">C17</text>
<text x="196.5" y="250.5">C13</text>
<text x="208.4" y="246.5">POWER</text>
<text x="61.7" y="253.6">0.1uF</text>
<text x="77.6" y="253.7">0.1uF</text>
<text x="100.5" y="253.7">0.1uF</text>
<text x="116.4" y="253.7">0.1uF</text>
<text x="132.3" y="253.7">0.1uF</text>
<text x="148.2" y="253.7">0.1uF</text>
<text x="164" y="253.7">0.1uF</text>
<text x="179.9" y="253.7">0.1uF</text>
<text x="196.5" y="253.7">10uF</text>
<text x="61.7" y="267.7">0.1uF</text>
<text x="61.7" y="264.6">C16</text>
<text x="77.6" y="267.7">0.1uF</text>
<text x="77.6" y="264.6">C3</text>
<text x="179.9" y="267.8">0.1uF</text>
<text x="179.9" y="264.6">C18</text>
<text x="196.5" y="267.8">10uF</text>
<text x="196.5" y="264.6">C14</text>
</g>
<g font-size="3.2" fill="#f00">
<text x="56.1" y="49.7" transform="rotate(-90 56.1 49.7)">4</text>
<text x="319.4" y="53.2">16</text>
<text x="169.8" y="56.7">VDD</text>
<text x="178.3" y="55">14</text>
<text x="310.9" y="55">VDD</text>
<text x="56.1" y="100.8" transform="rotate(-90 56.1 100.8)">4</text>
<text x="310.9" y="116.7">VDD</text>
<text x="319.4" y="114.9">16</text>
<text x="118.6" y="125.5">VDD</text>
<text x="127.2" y="123.8">14</text>
<text x="205.1" y="125.5">VDD</text>
<text x="213.6" y="123.8">14</text>
<text x="79" y="182" transform="rotate(-90 79 182)">4</text>
<text x="135.5" y="198.8" transform="rotate(-90 135.5 198.8)">4</text>
</g>
<g font-size="3.2" fill="#00f">
<text x="295.9" y="53.2">1</text>
<text x="45.3" y="55">6</text>
<text x="65.6" y="58.5">7</text>
<text x="154.8" y="55">1</text>
<text x="154.8" y="58.5">2</text>
<text x="158.3" y="56.7">A</text>
<text x="178.3" y="58.5">13</text>
<text x="295.9" y="56.7">2</text>
<text x="299.4" y="55">CLK</text>
<text x="299.4" y="58.5">QD</text>
<text x="315.5" y="58.5">D</text>
<text x="319.4" y="56.7">15</text>
<text x="45.3" y="62">5</text>
<text x="154.8" y="62">3</text>
<text x="154.8" y="65.5">4</text>
<text x="158.3" y="60.3">B</text>
<text x="158.3" y="63.8">B</text>
<text x="174.6" y="63.8">C</text>
<text x="174.6" y="60.3">C</text>
<text x="178.3" y="65.5">11</text>
<text x="178.3" y="62">12</text>
<text x="295.9" y="60.3">3</text>
<text x="295.9" y="63.8">4</text>
<text x="299.4" y="62">QC</text>
<text x="299.4" y="65.5">QB</text>
<text x="311.6" y="62">RES</text>
<text x="313.3" y="65.5">QA</text>
<text x="319.4" y="63.8">13</text>
<text x="319.4" y="60.3">14</text>
<text x="154.8" y="69.1">5</text>
<text x="158.3" y="67.3">A</text>
<text x="158.3" y="70.8">C</text>
<text x="174.7" y="70.8">B</text>
<text x="174.7" y="67.3">A</text>
<text x="178.3" y="69.1">10</text>
<text x="295.9" y="67.3">5</text>
<text x="295.9" y="70.8">6</text>
<text x="299.4" y="69.1">QA</text>
<text x="313.3" y="69.1">QB</text>
<text x="319.4" y="70.8">11</text>
<text x="319.4" y="67.3">12</text>
<text x="154.8" y="72.6">6</text>
<text x="158.3" y="74.4">C</text>
<text x="174.7" y="74.4">B</text>
<text x="174.7" y="77.9">A</text>
<text x="178.3" y="76.1">8</text>
<text x="178.3" y="72.6">9</text>
<text x="295.9" y="74.4">7</text>
<text x="299.4" y="72.6">RES</text>
<text x="299.4" y="76.1">D</text>
<text x="313" y="76.1">QD</text>
<text x="313.2" y="72.6">QC</text>
<text x="319.4" y="77.9">9</text>
<text x="319.4" y="74.4">10</text>
<text x="311.8" y="79.7">CLK</text>
<text x="45.3" y="106.1">2</text>
<text x="45.3" y="113.2">3</text>
<text x="65.6" y="109.6">1</text>
<text x="295.9" y="114.9">1</text>
<text x="295.9" y="118.5">2</text>
<text x="299.4" y="116.7">CLK</text>
<text x="319.4" y="118.5">15</text>
<text x="103.6" y="123.8">1</text>
<text x="107.1" y="125.5">I1</text>
<text x="190.1" y="123.8">1</text>
<text x="193.6" y="125.5">I1</text>
<text x="295.9" y="122">3</text>
<text x="295.9" y="125.5">4</text>
<text x="299.4" y="120.2">QD</text>
<text x="299.4" y="123.8">QC</text>
<text x="311.6" y="123.8">RES</text>
<text x="315.5" y="120.2">D</text>
<text x="319.4" y="125.5">13</text>
<text x="319.4" y="122">14</text>
<text x="103.6" y="127.3">2</text>
<text x="103.6" y="130.8">3</text>
<text x="107.1" y="129">I1</text>
<text x="122.3" y="129">I4</text>
<text x="127.2" y="130.8">12</text>
<text x="127.2" y="127.3">13</text>
<text x="190.1" y="127.3">2</text>
<text x="190.1" y="130.8">3</text>
<text x="193.6" y="129">I1</text>
<text x="208.8" y="129">I4</text>
<text x="213.6" y="130.8">12</text>
<text x="213.6" y="127.3">13</text>
<text x="295.9" y="129">5</text>
<text x="299.4" y="127.3">QB</text>
<text x="299.4" y="130.8">QA</text>
<text x="313.3" y="130.8">QB</text>
<text x="313.3" y="127.3">QA</text>
<text x="319.4" y="129">12</text>
<text x="103.6" y="134.3">4</text>
<text x="103.6" y="137.9">5</text>
<text x="107.1" y="132.6">O1</text>
<text x="107.1" y="136.1">O2</text>
<text x="121.2" y="136.1">O4</text>
<text x="122.3" y="132.6">I4</text>
<text x="127.2" y="137.9">10</text>
<text x="127.2" y="134.3">11</text>
<text x="190.1" y="134.3">4</text>
<text x="190.1" y="137.9">5</text>
<text x="193.6" y="132.6">O1</text>
<text x="193.6" y="136.1">O2</text>
<text x="207.6" y="136.1">O4</text>
<text x="208.8" y="132.6">I4</text>
<text x="213.6" y="137.9">10</text>
<text x="213.6" y="134.3">11</text>
<text x="295.9" y="132.6">6</text>
<text x="295.9" y="136.1">7</text>
<text x="299.4" y="134.3">RES</text>
<text x="299.4" y="137.9">D</text>
<text x="313" y="137.9">QD</text>
<text x="313.2" y="134.3">QC</text>
<text x="319.4" y="136.1">10</text>
<text x="319.4" y="132.6">11</text>
<text x="103.6" y="141.4">6</text>
<text x="107.1" y="139.6">I2</text>
<text x="107.1" y="143.2">I2</text>
<text x="121.2" y="139.6">O3</text>
<text x="122.3" y="143.2">I3</text>
<text x="127.2" y="141.4">9</text>
<text x="190.1" y="141.4">6</text>
<text x="193.6" y="139.6">I2</text>
<text x="193.6" y="143.2">I2</text>
<text x="207.6" y="139.6">O3</text>
<text x="208.8" y="143.2">I3</text>
<text x="213.6" y="141.4">9</text>
<text x="311.8" y="141.4">CLK</text>
<text x="319.4" y="139.6">9</text>
<text x="122.3" y="146.7">I3</text>
<text x="127.2" y="144.9">8</text>
<text x="208.8" y="146.7">I3</text>
<text x="213.6" y="144.9">8</text>
<text x="302.8" y="164.3">3</text>
<text x="308" y="165.7">VIN</text>
<text x="318.1" y="165.7">VOUT</text>
<text x="330.2" y="164.3">1</text>
<text x="122.6" y="183.7">12</text>
<text x="68.2" y="187.3">9</text>
<text x="88.5" y="190.8">8</text>
<text x="122.6" y="190.8">13</text>
<text x="145" y="187.3">14</text>
<text x="66.2" y="194.3">10</text>
<text x="260.6" y="196.1">1</text>
<text x="264.1" y="197.8">+5V</text>
<text x="278.1" y="197.8">NC</text>
<text x="284.2" y="196.1">15</text>
<text x="350.6" y="196.1">1</text>
<text x="354.1" y="197.8">+5V</text>
<text x="368" y="197.8">NC</text>
<text x="374.1" y="196.1">15</text>
<text x="260.6" y="199.6">2</text>
<text x="260.6" y="203.1">3</text>
<text x="264.1" y="201.4">G</text>
<text x="280.9" y="201.4">L</text>
<text x="284.2" y="203.1">14</text>
<text x="284.2" y="199.6">15</text>
<text x="350.6" y="199.6">2</text>
<text x="350.6" y="203.1">3</text>
<text x="354.1" y="201.4">G</text>
<text x="370.9" y="201.4">L</text>
<text x="374.1" y="203.1">14</text>
<text x="374.1" y="199.6">15</text>
<text x="260.6" y="206.7">4</text>
<text x="264.1" y="204.9">A</text>
<text x="264.1" y="208.4">H</text>
<text x="278.1" y="208.4">NC</text>
<text x="280.9" y="204.9">F</text>
<text x="284.2" y="206.7">13</text>
<text x="350.6" y="206.7">4</text>
<text x="354.1" y="204.9">A</text>
<text x="354.1" y="208.4">H</text>
<text x="368" y="208.4">NC</text>
<text x="370.8" y="204.9">F</text>
<text x="374.1" y="206.7">13</text>
<text x="260.6" y="210.2">5</text>
<text x="260.6" y="213.7">6</text>
<text x="264.1" y="211.9">B</text>
<text x="264.1" y="215.5">I</text>
<text x="280.5" y="211.9">K</text>
<text x="280.7" y="215.5">E</text>
<text x="284.2" y="213.7">11</text>
<text x="284.2" y="210.2">12</text>
<text x="350.6" y="210.2">5</text>
<text x="350.6" y="213.7">6</text>
<text x="354.1" y="211.9">B</text>
<text x="354.1" y="215.5">I</text>
<text x="370.4" y="211.9">K</text>
<text x="370.6" y="215.5">E</text>
<text x="374.1" y="213.7">11</text>
<text x="374.1" y="210.2">12</text>
<text x="260.6" y="217.2">7</text>
<text x="264.1" y="219">C</text>
<text x="281.2" y="219">J</text>
<text x="284.2" y="220.8">9</text>
<text x="284.2" y="217.2">10</text>
<text x="350.6" y="217.2">7</text>
<text x="354.1" y="219">C</text>
<text x="371.2" y="219">J</text>
<text x="374.1" y="220.8">9</text>
<text x="374.1" y="217.2">10</text>
<text x="280.2" y="222.5">D</text>
<text x="370.2" y="222.5">D</text>
<text x="208.8" y="252.2">+V</text>
<text x="208.8" y="257.5">GND</text>
<text x="208.8" y="262.7">-V</text>
</g>
<g font-size="3.2">
<text x="56.1" y="72" transform="rotate(-90 56.1 72)">11</text>
<text x="154.8" y="76.1">7</text>
<text x="158.3" y="77.9">VSS</text>
<text x="295.9" y="77.9">8</text>
<text x="299.4" y="79.7">VSS</text>
<text x="56.1" y="123.2" transform="rotate(-90 56.1 123.2)">11</text>
<text x="295.9" y="139.6">8</text>
<text x="299.4" y="141.4">VSS</text>
<text x="103.6" y="144.9">7</text>
<text x="107.1" y="146.7">VSS</text>
<text x="190.1" y="144.9">7</text>
<text x="193.6" y="146.7">VSS</text>
<text x="135.5" y="178.4" transform="rotate(-90 135.5 178.4)">11</text>
<text x="317.1" y="175.9" transform="rotate(-90 317.1 175.9)">2</text>
<text x="79" y="204.3" transform="rotate(-90 79 204.3)">11</text>
<text x="260.6" y="220.8">8</text>
<text x="350.6" y="220.8">8</text>
<text x="264.1" y="222.5">GND</text>
<text x="354.1" y="222.5">GND</text>
</g>
</svg>
